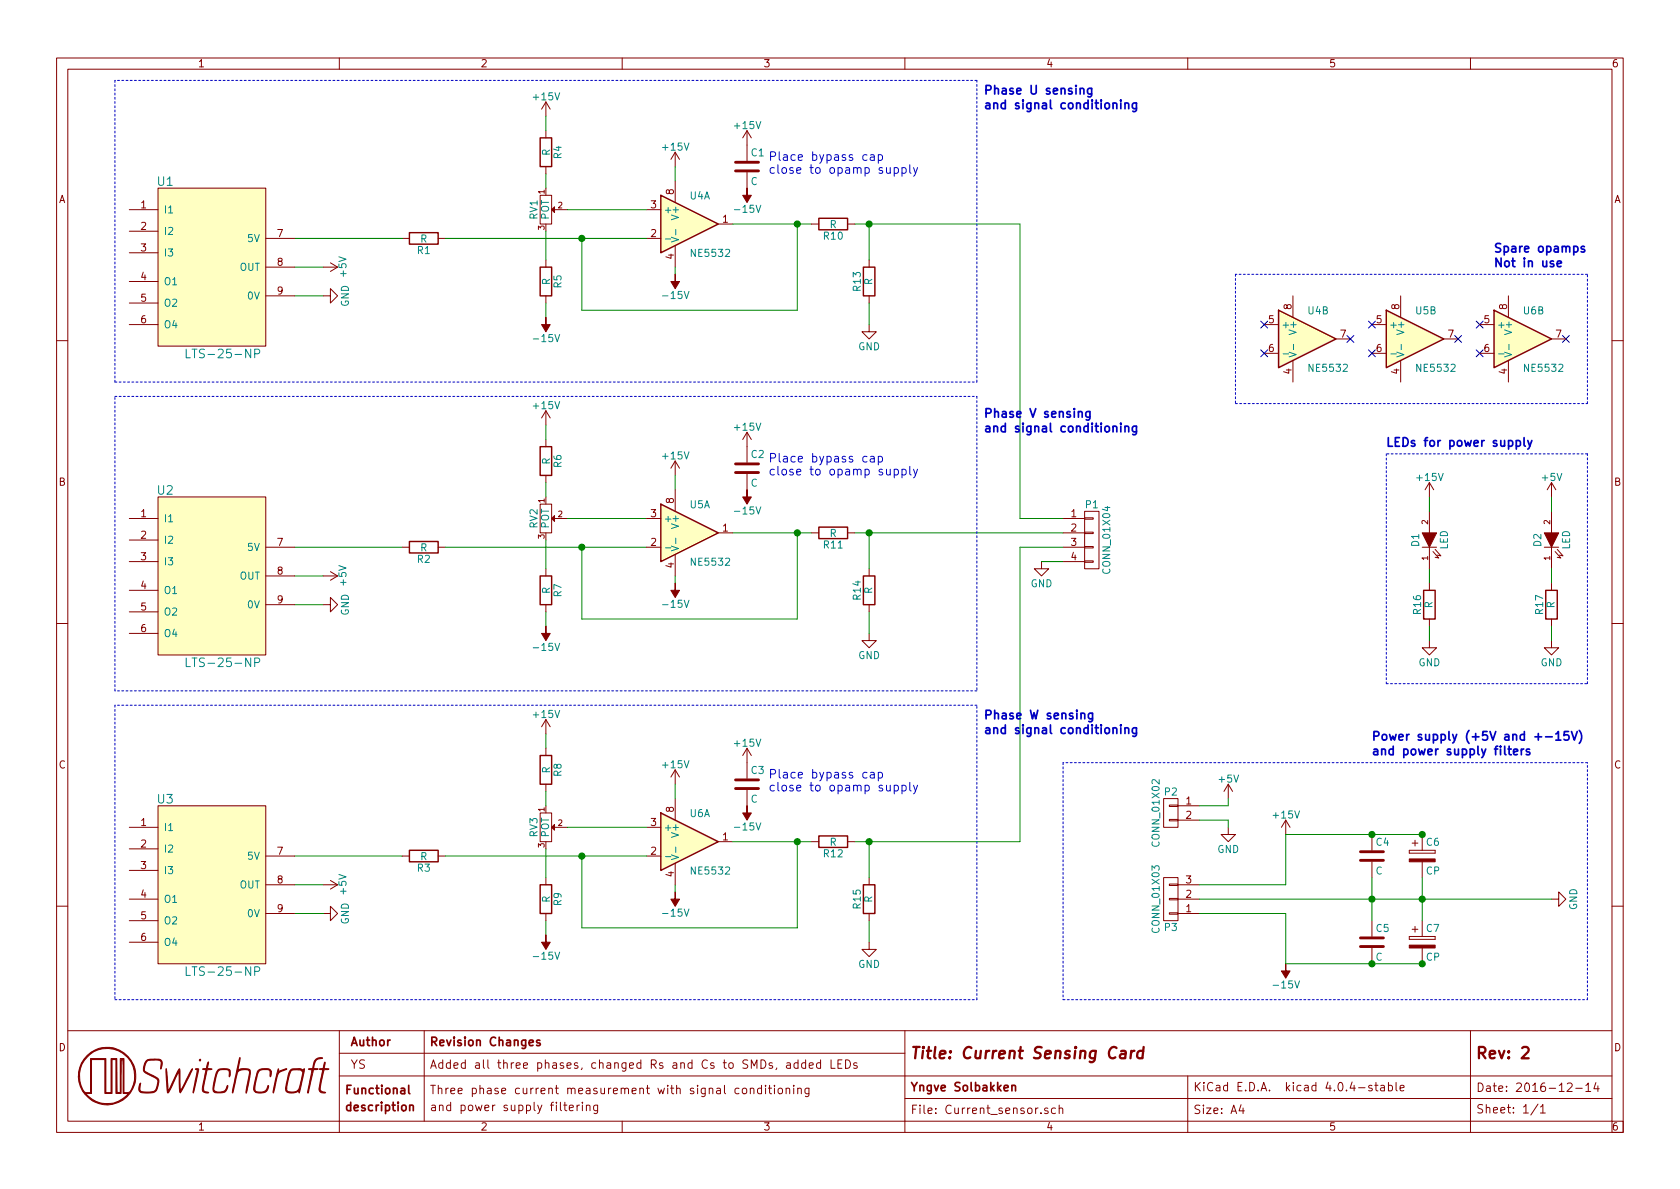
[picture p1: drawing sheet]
<svg xmlns="http://www.w3.org/2000/svg" width="297mm" height="210mm" viewBox="0 0 297 210" stroke-linecap="round" stroke-linejoin="round" font-family="sans-serif">
<g fill="none" stroke="#840000" stroke-width=".18">
<path d="M10 10.3h277v189.9h-277zM12 12.2h273v186.1h-273zM60 10.3v1.9M96.5 18v2.6M96.5 18l-.7 1.3M96.5 18l.8 1.3M110 10.3v1.9M160 10.3v1.9M210 10.3v1.9M260 10.3v1.9M22.9 37.1h5M27.9 33.3h19.1v27.9h-19.1z"/>
<path d="M95.5 34.5h2v5.1h-2zM96.5 23.1v1.3M96.5 29.5v1.2M96.5 33.3v1.2M97.8 37.1h2.5M114.3 37.1h2.5M119.4 26.9v2.6M119.4 32v3.8M119.4 26.9l-.8 1.3M119.4 26.9l.7 1.3M127 39.6h2.5M132.1 23.1v5.3"/>
<path d="M132.1 30.5v2.8M132.1 23.1l-.8 1.3M132.1 23.1l.7 1.3M143.5 39.6h1.3M149.9 39.6h1.2M22.9 57.4h5M22.9 40.9h5M22.9 44.7h5M22.9 49.8h5M22.9 53.6h5M47 42.2h5.1M47 47.2h5.1"/>
<path d="M47 52.3h5.1M57.1 52.3h1.3v1.3l1.3-1.3-1.3-1.3v1.3M57.1 47.2h2.6M58.4 46.5l1.3 .7M59.7 47.2l-1.3 .8M71.1 42.2h1.3M77.5 42.2h1.2M96.5 46v1.2M96.5 52.3v1.3M114.3 42.2h2.5M119.4 43.4v3.8M153.7 57.4v1.3h1.2l-1.2 1.2-1.3-1.2h1.3"/>
<path d="M153.7 46v1.2M153.7 52.3v1.3M223.5 57.4h2.6M228.6 52.3v3.8M236.2 59.9h2.6M242.6 57.4h2.5M247.6 52.3v3.8M255.3 59.9h2.5M261.6 57.4h2.6M266.7 52.3v3.8M274.3 59.9h2.6M10 60.2h2"/>
<path d="M96.5 72.6v2.6M96.5 77.7v1.3M96.5 72.6l-.7 1.3M96.5 72.6l.8 1.3M132.1 76.4v5.4M132.1 76.4l-.8 1.3M132.1 76.4l.7 1.3M223.5 62.5h2.6M228.6 63.7v3.9M242.6 62.5h2.5M247.6 63.7v3.9M261.6 62.5h2.6"/>
<path d="M266.7 63.7v3.9M285 60.2h2M22.9 91.7h5M22.9 95.5h5M22.9 99.3h5M27.9 87.9h19.1v27.9h-19.1zM47 96.8h5.1M71.1 96.8h1.3M77.5 96.8h1.2M95.5 89.1h2v5.1h-2zM96.5 84.1v1.2M96.5 87.9v1.2"/>
<path d="M97.8 91.7h2.5M114.3 91.7h2.5M114.3 96.8h2.5M119.4 81.5v2.6M119.4 86.6v3.8M119.4 98v3.8M119.4 81.5l-.8 1.3M119.4 81.5l.7 1.3M127 94.2h2.5M132.1 83.8v2.8M143.5 94.2h1.3M149.9 94.2h1.2"/>
<path d="M184.1 99.3v1.3h1.3l-1.3 1.2-1.2-1.2h1.2M188 91.7h3.8M188 96.8h3.8M188 94.2h3.8M188 99.3h3.8M191.8 99.2h1.5v.2h-1.5zM191.8 96.6h1.5v.3h-1.5zM191.8 94.1h1.5v.3h-1.5zM191.8 91.6h1.5v.2h-1.5zM191.8 90.4h2.5v10.2h-2.5zM251.5 96.8h2.5M252.7 85.3v2.6"/>
<path d="M252.7 90.4v3.8M252.7 96.8v3.8M252.7 85.3l-.7 1.3M252.7 85.3l.8 1.3M253.4 97.5l1 1.2-.7-.2M253.7 97.1l1.1 1.2-.7-.1M273 96.8h2.6M274.3 85.3v2.6M274.3 90.4v3.8M274.3 96.8v3.8M274.3 85.3l-.7 1.3M274.3 85.3l.8 1.3"/>
<path d="M275 97.5l1 1.2-.7-.2M275.3 97.1l1.1 1.2-.7-.1M10 110.3h2M22.9 104.4h5M22.9 108.2h5M22.9 112h5M47 101.8h5.1M47 106.9h5.1M57.1 106.9h1.3v1.3l1.3-1.3-1.3-1.2v1.2M57.1 101.8h2.6M58.4 101.1l1.3 .7M59.7 101.8l-1.3 .8"/>
<path d="M96.5 100.6v1.2M96.5 106.9v1.3M153.7 112v1.3h1.2l-1.2 1.2-1.3-1.2h1.3M153.7 100.6v1.2M153.7 106.9v1.3M252.7 113.3v1.2h1.3l-1.3 1.3-1.2-1.3h1.2M252.7 103.1v1.3M252.7 109.5v1.2M274.3 113.3v1.2h1.3l-1.3 1.3-1.3-1.3h1.3M274.3 103.1v1.3M274.3 109.5v1.2M285 110.3h2"/>
<path d="M96.5 127.2v2.6M96.5 132.3v1.3M96.5 138.7v1.2M96.5 127.2l-.7 1.3M96.5 127.2l.8 1.3M119.4 136.1v2.6M119.4 136.1l-.8 1.3M119.4 136.1l.7 1.3M132.1 132.3v5.4M132.1 139.7v2.8M132.1 132.3l-.8 1.3M132.1 132.3l.7 1.3"/>
<path d="M217.2 138.7l-.8 1.2M217.2 138.7v2.5M217.2 138.7l.7 1.2M22.9 146.3h5M22.9 159h5M22.9 150.1h5M22.9 153.9h5M27.9 142.5h19.1v27.9h-19.1zM47 151.4h5.1M47 156.5h5.1M57.1 156.5h2.6M58.4 155.7l1.3 .8"/>
<path d="M59.7 156.5l-1.3 .7M71.1 151.4h1.3M77.5 151.4h1.2M95.5 143.8h2v5h-2zM96.5 142.5v1.3M96.5 155.2v1.3M97.8 146.3h2.5M114.3 151.4h2.5M114.3 146.3h2.5M119.4 141.2v3.8M119.4 152.6v3.9M127 148.8h2.5"/>
<path d="M143.5 148.8h1.3M149.9 148.8h1.2M153.7 155.2v1.3M205.7 141.2h2.6v5.1h-2.6zM205.7 155.2h2.6v7.6h-2.6zM206.8 144.9h1.5v.3h-1.5zM206.8 142.4h1.5v.2h-1.5zM206.8 156.3h1.5v.3h-1.5zM206.8 158.9h1.5v.2h-1.5zM208.3 142.5h3.8M208.3 145h3.8M208.3 159h3.8"/>
<path d="M208.3 156.5h3.8M217.2 146.3v1.3h1.2l-1.2 1.2-1.3-1.2h1.3M227.3 145l-.7 1.3M227.3 145v2.6M227.3 145l.8 1.3M242.6 147.6v2.8M242.6 152.4v2.8M249.2 150.4v.5zM249.2 150.9h4.5zM249.2 150.4h4.5zM249.7 149.1h1M250.2 148.6v1"/>
<path d="M251.5 147.6v2.8M251.5 152.4v2.8M253.7 150.4v.5zM274.3 159h1.3v-1.3l1.3 1.3-1.3 1.3v-1.3M10 160.2h2M22.9 162.8h5M22.9 166.6h5M47 161.5h5.1M57.1 161.5h1.3v1.3l1.3-1.3-1.3-1.2v1.2M96.5 161.5v1.3M153.7 166.6v1.3h1.2l-1.2 1.3-1.3-1.3h1.3M153.7 161.5v1.3"/>
<path d="M206.8 161.4h1.5v.3h-1.5zM208.3 161.5h3.8M242.6 162.8v2.8M242.6 167.6v2.8M249.2 165.6v.5zM249.2 166.1h4.5zM249.2 165.6h4.5zM249.7 164.3h1M250.2 163.8v1M251.5 162.8v2.8M251.5 167.6v2.8M253.7 165.6v.5z"/>
<path d="M285 160.2h2M12 182.3h273M60 182.3v17.9M60 190.3h225M60 186.3h100M75 182.3v16M100.7 195.9l.7-.1-.1-.3-.4-.1-.2 .2v.7h.6M102 195.4v1M102.5 195.4l-.5 .3M103 194.9v.2M103 195.4v1M103.7 195.5l.2-.1 .4 .1v.9"/>
<path d="M103.7 195.4v1M105.7 195.4l-.1 1.4-.2 .1-.4-.1M105.7 195.5l-.5-.1-.2 .3v.6l.2 .1 .5-.1M110 198.3v1.9M131.3 192.6l.2-.2 .5 .2v.5l-.1 .2-.4 .1-.2-.1zM132.7 192.6l.2-.2 .3 .1 .1 .9M132.7 192.4v1M134.6 192.5l-.4-.1-.3 .3 .1 .6 .2 .1 .4-.1M134.6 191.9v1.5M135.4 191.9v.2M135.4 192.4v1M135.9 192.4h.5"/>
<path d="M136.1 191.9v1.3l.3 .2M136.9 191.9v.2M136.9 192.4v1M137.6 192.6l.2-.2 .5 .2 .1 .5-.2 .2-.4 .1-.2-.1zM139 192.6l.2-.2 .4 .1v.9M139 192.4v1M139.1 188h.6l.1 .9M139.8 188.3l-.5 .1-.3 .2 .3 .3 .5-.1M140.3 191.9v.2M140.3 192.4v1M141 192.6l.2-.2 .4 .1 .1 .9M141 192.4v1"/>
<path d="M141.1 188l-.4-.1-.3 .3 .1 .6 .2 .1 .4-.1M141.1 187.4v1.5M142.4 188l-.4-.1-.3 .3 .1 .6 .2 .1 .4-.1M142.4 187.4v1.5M143 192.4v1.4l-.3 .1-.3-.1M143 192.5l-.4-.1-.3 .3 .1 .6 .2 .1 .4-.1M143.1 188.4l.7-.1-.1-.3-.4-.1-.2 .2 .1 .7h.5M145.1 188l-.4-.1-.3 .3v.6l.3 .1 .4-.1M145.1 187.4v1.5M146.9 187.4v1.5h.8M148.2 188.1h.5M148.9 187.4h-.7v1.5h.7"/>
<path d="M149.5 187.4a.76 .76 0 0 1 .9 .8 .76 .76 0 0 1-.9 .7zM151.5 188a.37 .37 0 0 0-.6 .1l.1 .3 .5 .1 .1 .1-.2 .3-.5-.1M160 182.3v17.9M160 194.3h125M185.3 196a.37 .37 0 0 0-.6 .1l.1 .3 .5 .1v.1l-.2 .3-.4-.1M186.6 196l-.4-.1-.3 .3 .1 .6 .2 .1 .4-.1M187.3 196.1l.2-.2 .4 .1v.9M187.3 195.4v1.5M210 190.3v9.9M219.4 195.3l-.3 1.1h.9M219.8 195.9v1M242.6 192a.37 .37 0 0 0-.6 .1l.1 .2 .5 .2v.1l-.2 .3-.4-.1"/>
<path d="M243.1 191.9h.5M243.3 191.4v1.3l.3 .2M244.1 192h.6l.1 .9M244.8 192.3h-.5l-.2 .3 .2 .3 .5-.1M245.5 192l.4-.1 .3 .3-.1 .6h-.6M245.5 191.4v1.5M246.8 191.4v1.3l.2 .2M247.5 192.4l.8-.1-.1-.3-.4-.1-.3 .2 .1 .7h.6M260 182.3v17.9M271.9 195.2l-1.2 2M272.4 195.8l.4-.5v1.5M272.4 196.8h.8"/>
<path d="M277.1 191.7l.2-.2h.4l.3 .4-1 1.1h1M278.6 192.5h1.2M280.4 191.9l.4-.4v1.5M280.4 193h.9M282.2 191.4l-.4 1.1h1M282.5 192v1M285 198.3h2v1.9h-2z"/>
</g>
<path d="M72.3 191.9v1.3l.2 .2M72.4 195.5l.2-.1 .4 .1 .1 .9M95.5 184a.37 .37 0 0 0-.6 .1v.2l.6 .2v.1l-.2 .3-.4-.1M178.9 192l.2-.1 .4 .1 .1 .9M178.9 191.9v1" fill="none" stroke="#840000" stroke-width=".3"/>
<path d="M198.2 185.9h.8l-.1 1.2M199 186.3l-.7 .1a.4 .4 0 0 0-.3 .3 .4 .4 0 0 0 .2 .4l.7-.1M200 185.8l-.1 1.3M200.6 185.8a.54 .54 0 0 0-.6 .4M202.1 185.9a.7 .7 0 0 0-1 .3v.8l.3 .1 .6-.1M202.2 185.1l-.2 2M269.1 185.3l.3-.2 .7 .1a.55 .55 0 0 1 .1 .8l-1.2 1.1h1.3" fill="none" stroke="#840000" stroke-width=".41"/>
<g fill="#840000" stroke="#840000" stroke-width=".18">
<path d="M15.4 186.6a5.1 5.1 0 0 1 7.3 .3 5.1 5.1 0 0 1-.5 7.3 5.1 5.1 0 0 1-7.3-.8h.2a5 5 0 0 0 7.6 0h-.9v-5l-.1-.9-.2-.1a4.1 4.1 0 0 0-.1 2.1v3.9h-.9v-6h-.7v6h-1.3v-6h-2.3v6h-1.3a4.8 4.8 0 0 1-1-3.1h.2a3.3 3.3 0 0 0 1 2.9h.9v-6h2.7v6h.9v-6h1.1v6h.6v-6h.6v6h.5a.83 .83 0 0 0 .9-.7 4.9 4.9 0 0 0-3.2-7 4.9 4.9 0 0 0-6 4.8h-.2a5 5 0 0 1 1.5-3.7z"/>
<path d="M25.8 187.7a2.98 2.98 0 0 1 2.4-.4 .84 .84 0 0 1 .4 1.3l-.2 .4v-.3a.86 .86 0 0 0-.2-1.2 3.2 3.2 0 0 0-2.2 .2l-.3 .5-.2 1a2.65 2.65 0 0 0 1.6 1l.8 .5a1.86 1.86 0 0 1-.1 1.8l-.3 .5a3.7 3.7 0 0 1-2.8 0l-.2-.2 .1-.7 .1-.5 .2-.1-.1 1.3a2.7 2.7 0 0 0 2.4 .2 2.22 2.22 0 0 0 .6-2.1l-1.7-.9a.93 .93 0 0 1-.7-1.4z"/>
<path d="M29.3 189h.1l.1 .7 .3 3.2 1.9-3.9 .1 .4 .1 3 .1 .3 2-3.7a5 5 0 0 1-.9 2.1l-1.2 2.2a5.9 5.9 0 0 1-.2-2.9l-.1-.9-.5 1.1a8.4 8.4 0 0 1-1.4 2.7l-.2-.5z"/>
<path d="M34.5 189h.6v.2l-.9 4.1-.1-.2 .8-3.8z"/>
<path d="M36.8 187.9l.1-.1-.2 1.1 .8 .1-.9 .2-.6 3.1a.65 .65 0 0 0 .1 .7 .65 .65 0 0 0 .7 .1l.1 .1a.78 .78 0 0 1-.8-.1 .78 .78 0 0 1-.3-.8l.6-3-.1-.2-.5-.1h.7z"/>
<path d="M38.6 189.2a2.8 2.8 0 0 1 2-.1l.1 1-.1 .3-.1-1a1.71 1.71 0 0 0-1.9 .1l-.4 1.1a4.7 4.7 0 0 0-.3 2.2 1.49 1.49 0 0 0 2.1-.3l.2-.6a1.11 1.11 0 0 1-1.3 1.4l-.9-.1a.73 .73 0 0 1-.3-1l.4-2.2z"/>
<path d="M42.4 187v.3l-.3 1.9a2.22 2.22 0 0 1 2.1-.1 9.9 9.9 0 0 1-.6 4.1l-.1 .1v-.3l.6-3.3a.44 .44 0 0 0-.4-.5l-.4-.1a1.2 1.2 0 0 0-1.5 1.3l-.7 2.9v-.5z"/>
<path d="M45.7 189.2a1.79 1.79 0 0 1 2.2 .2l.1 .4-.2 .6-.1-1a1.93 1.93 0 0 0-1.9 .1 9 9 0 0 0-.7 3.3 1.33 1.33 0 0 0 1.9 0l.4-.9a1.12 1.12 0 0 1-1.2 1.4 .97 .97 0 0 1-1.1-.2 .97 .97 0 0 1-.2-1.1l.5-2.2z"/>
<path d="M49.2 189l.1 .5 1.3-.5h.1l-.1 .1a2.67 2.67 0 0 0-1.4 .8l-.9 3.4 .1-1z"/>
<path d="M51.3 189.3a2.21 2.21 0 0 1 1.9-.3l.3 .2 .3-.2-.9 4.3-.1-.4a1.79 1.79 0 0 1-2.3 0v-.4h.2a.43 .43 0 0 0 .3 .5 1.39 1.39 0 0 0 1.9-.5l.6-2.9-.1-.2a2.05 2.05 0 0 0-2 0l-.3 .8-.4 2.3h-.2l.1-.9a5.1 5.1 0 0 1 .7-2.3z"/>
<path d="M55.9 187.3l.7-.3 .4 .1a1.33 1.33 0 0 0-1.5 1.6l-.1 .3h.9l-.9 .2-.9 4.1h-.1v-.1l.7-4-.6-.2h.8l.2-1.2z"/>
<path d="M57.4 187.8l.1 .1-.2 1 .9 .1-.9 .2-.6 2.8a.78 .78 0 0 0 0 .9 .78 .78 0 0 0 .8 .3h.1a.8 .8 0 0 1-1-.1 .8 .8 0 0 1-.1-1l.6-2.9-.6-.2h.6z"/>
<path d="M35.3 187.3l.2 .1-.1 .2-.2-.1z"/>
<path d="M97.5 91.7l.5-.5v1z"/>
<path d="M119.4 103.1v1.3h.7l-.7 1.3-.8-1.3h.8z"/>
<path d="M249.2 151.9h4.5v.5h-4.5z"/>
<path d="M249.2 167.1h4.5v.5h-4.5z"/>
<path d="M227.3 170.4v1.3h.8l-.8 1.3-.7-1.3h.7z"/>
<path d="M96.5 110.7v1.3h.8l-.8 1.3-.7-1.3h.7z"/>
<path d="M97.5 37.1l.5-.5v1z"/>
<path d="M119.4 48.5v1.3h.7l-.7 1.2-.8-1.2h.8z"/>
<path d="M132.1 33.3v1.2h.7l-.7 1.3-.8-1.3h.8z"/>
<path d="M96.5 56.1v1.3h.8l-.8 1.3-.7-1.3h.7z"/>
<path d="M98 145.8v1l-.5-.5z"/>
<path d="M119.4 157.7v1.3h.7l-.7 1.3-.8-1.3h.8z"/>
<path d="M132.1 142.5v1.3h.7l-.7 1.2-.8-1.2h.8z"/>
<path d="M96.5 165.3v1.3h.8l-.8 1.3-.7-1.3h.7z"/>
<path d="M132.1 86.6v1.3h.7l-.7 1.2-.8-1.2h.8z"/>
<path d="M251.5 94.2h2.5l-1.3 2.6z"/>
<path d="M273 94.2h2.6l-1.3 2.6z"/>
</g>
<g fill="#ffffc2" stroke="#ffffc2" stroke-width=".18">
<path d="M116.8 143.8l10.2 5-10.2 5.1z"/>
<path d="M264.2 54.9l10.1 5-10.1 5.1z"/>
<path d="M27.9 87.9h19.1v27.9h-19.1z"/>
<path d="M116.8 34.5l10.2 5.1-10.2 5.1z"/>
<path d="M27.9 33.3h19.1v27.9h-19.1z"/>
<path d="M226.1 54.9l10.1 5-10.1 5.1z"/>
<path d="M27.9 142.5h19.1v27.9h-19.1z"/>
<path d="M116.8 89.1l10.2 5.1-10.2 5.1z"/>
<path d="M245.1 54.9l10.2 5-10.2 5.1z"/>
</g>
<g fill="none" stroke="#840000" stroke-width=".25">
<path d="M95.5 24.4h2v5.1h-2zM116.8 34.5l10.2 5.1-10.2 5.1zM144.8 38.6h5.1v2h-5.1zM72.4 41.1h5.1v2.1h-5.1zM95.5 47.2h2v5.1h-2zM152.7 47.2h2v5.1h-2zM226.1 54.9l10.1 5-10.1 5.1zM245.1 54.9l10.2 5-10.2 5.1zM264.2 54.9l10.1 5-10.1 5.1zM95.5 79h2v5.1h-2zM72.4 95.8h5.1v2h-5.1zM116.8 89.1l10.2 5.1-10.2 5.1z"/>
<path d="M144.8 93.2h5.1v2h-5.1zM95.5 101.8h2v5.1h-2zM152.7 101.8h2v5.1h-2zM251.7 104.4h2v5.1h-2zM273.3 104.4h2v5.1h-2zM95.5 133.6h2v5.1h-2zM72.4 150.4h5.1v2h-5.1zM95.5 156.5h2v5h-2zM116.8 143.8l10.2 5-10.2 5.1zM144.8 147.8h5.1v2.1h-5.1zM152.7 156.5h2v5h-2z"/>
</g>
<g fill="none" stroke="#008484" stroke-width=".18">
<path d="M117.7 42.3h.9M118.7 42l1.3 .4-1.3 .4M119.5 40.6v.9M32.9 61.7v1.6h.8M45 62.6l.8-.1 .1-.3-.1-.3-.2-.2h-.6v1.6M226.9 62.6h.9M227.9 62.3l1.3 .4-1.3 .4M228.7 60.9v.9M245.9 62.6h1M247 62.3l1.2 .4-1.2 .4M247.8 60.9v.9M265 62.6h.9"/>
<path d="M266 62.3l1.3 .4-1.3 .4M266.8 60.9v.9M117.7 96.9h.9M118.7 96.6l1.3 .4-1.3 .4M119.5 95.2v.9M32.9 116.4v1.5h.8M45 117.2l.8-.1 .1-.2-.1-.4-.2-.1h-.6v1.5M117.7 151.5h.9M118.7 151.2l1.3 .4-1.3 .4M119.5 149.8v.9M32.9 171v1.5h.8M45 171.8l.8-.1 .1-.2-.1-.4-.2-.1h-.6v1.5"/>
</g>
<g fill="none" stroke="#000084" stroke-width=".18">
<path d="M222.9 56.8l1.2 1.2M224.1 56.8l-1.2 1.2M238.2 59.3l1.2 1.2M239.4 59.3l-1.2 1.2M242 56.8l1.2 1.2M243.2 56.8l-1.2 1.2M257.2 59.3l1.2 1.2M258.4 59.3l-1.2 1.2M261 56.8l1.2 1.2M262.2 56.8l-1.2 1.2M276.3 59.3l1.2 1.2M277.5 59.3l-1.2 1.2"/>
<path d="M222.9 61.9l1.2 1.2M224.1 61.9l-1.2 1.2M242 61.9l1.2 1.2M243.2 61.9l-1.2 1.2M261 61.9l1.2 1.2M262.2 61.9l-1.2 1.2"/>
</g>
<g fill="none" stroke="#0000c2" stroke-width=".3">
<path d="M191 15.8l.1-.1a.36 .36 0 0 1 .5 .1v.8M193 15.6v1.3l-.3 .2h-.3M193 15.7a.48 .48 0 0 0-.6 .1v.7a.48 .48 0 0 0 .6 .1M198.9 18.4l.1-.1a.36 .36 0 0 1 .6 .1v.8M198.9 18.2v1M200.9 18.2v1.3l-.2 .2h-.4M200.9 18.3a.48 .48 0 0 0-.6 .1v.7a.48 .48 0 0 0 .6 0M275.3 46.7l.8-.2-.1-.3-.4-.1-.3 .3 .1 .7h.6M280.1 43.6h-.3l-.2 .2v.2l.5 .1v.4h-.5M192.7 72.8v1.2l-.3 .3-.4-.1M192.7 72.8a.48 .48 0 0 0-.7 .1v.7a.48 .48 0 0 0 .7 .1M198.9 75.5l.1-.1a.36 .36 0 0 1 .6 .2v.8"/>
<path d="M198.9 75.4v1M200.9 75.4v1.2l-.2 .3-.4-.1M200.9 75.4a.48 .48 0 0 0-.6 .1v.7a.48 .48 0 0 0 .6 .1M269.5 77.4v1.3l.2 .2M270.1 77.9l.4 1M270.8 77.9l-.5 1.4-.2 .1M193.2 126.1v1.2l-.3 .3h-.4M193.2 126.2a.48 .48 0 0 0-.7 .1v.7a.48 .48 0 0 0 .7 0M198.9 128.8h.1a.36 .36 0 0 1 .6 .1v.8M198.9 128.7v1M200.9 128.7v1.2l-.2 .3-.4-.1M200.9 128.8a.48 .48 0 0 0-.6 0v.8a.48 .48 0 0 0 .6 0"/>
<path d="M267.6 133l.8-.2-.1-.3h-.5l-.2 .2 .1 .7h.6M269 132.5v1M269.4 132.5h-.3l-.1 .3M270.4 132.5h-.3l-.3 .2 .1 .2 .5 .1v.4h-.6M273.3 130.3h1.1M275.1 129.8l.4-.4v1.5M275.1 130.9h.9M277.3 129.4h-.7l-.1 .7 .3-.2 .5 .1 .1 .2v.4l-.3 .3h-.3l-.3-.2M277.9 129.4l.5 1.5 .5-1.5M279.2 129.2a1.75 1.75 0 0 1 0 2.3"/>
</g>
<path d="M130 30.2h4.1M130 28.7h4.1M130 83.6h4.1M130 82h4.1M130 139.4h4.1M130 137.9h4.1M240.5 152.1h4.1M240.5 150.6h4.1M240.5 167.4h4.1M240.5 165.9h4.1" fill="none" stroke="#840000" stroke-width=".51"/>
<g fill="none" stroke="#008400" stroke-width=".18">
<path d="M96.5 20.6v2.5M96.5 30.7v2.6M100.3 37.1h14M119.4 29.5v2.5M129.5 39.6h14M141 39.6v15.3h-38.1v-12.7M151.1 39.6h29.2v52.1h7.7M153.7 39.6v6.4M52.1 42.2h19M52.1 52.3h5M52.1 47.2h5M78.7 42.2h35.6"/>
<path d="M96.5 40.9v5.1M96.5 53.6v2.5M119.4 47.2v1.3M153.7 53.6v3.8M96.5 75.2v2.5M52.1 96.8h19M78.7 96.8h35.6M96.5 85.3v2.6M96.5 95.5v5.1M100.3 91.7h14M119.4 84.1v2.5M129.5 94.2h14"/>
<path d="M141 94.2v15.3h-38.1v-12.7M151.1 94.2h36.9M153.7 94.2v6.4M184.1 99.3h3.9M188 96.8h-7.7v52h-29.2M252.7 87.9v2.5M274.3 87.9v2.5M52.1 106.9h5M52.1 101.8h5M96.5 108.2v2.5M119.4 101.8v1.3M153.7 108.2v3.8"/>
<path d="M252.7 100.6v2.5M252.7 110.7v2.6M274.3 100.6v2.5M274.3 110.7v2.6M96.5 129.8v2.5M96.5 139.9v2.6M119.4 138.7v2.5M52.1 156.5h5M52.1 151.4h19M78.7 151.4h35.6M96.5 150.1v5.1M100.3 146.3h14"/>
<path d="M119.4 156.5v1.2M129.5 148.8h14M141 148.8v15.3h-38.1v-12.7M153.7 148.8v6.4M212.1 145h5.1v1.3M212.1 159h62.2M217.2 141.2v1.3h-5.1M242.6 155.2v7.6M251.5 147.6h-24.2v8.9h-15.2M251.5 155.2v7.6M52.1 161.5h5M96.5 162.8v2.5"/>
<path d="M153.7 162.8v3.8M212.1 161.5h15.2v8.9h24.2"/>
</g>
<g fill="#008400" stroke="#008400" stroke-width=".25">
<circle cx="102.9" cy="96.8" r=".51"/>
<circle cx="141" cy="94.2" r=".51"/>
<circle cx="251.5" cy="147.6" r=".51"/>
<circle cx="251.5" cy="170.4" r=".51"/>
<circle cx="251.5" cy="159" r=".51"/>
<circle cx="242.6" cy="159" r=".51"/>
<circle cx="153.7" cy="94.2" r=".51"/>
<circle cx="242.6" cy="147.6" r=".51"/>
<circle cx="242.6" cy="170.4" r=".51"/>
<circle cx="102.9" cy="42.2" r=".51"/>
<circle cx="141" cy="39.6" r=".51"/>
<circle cx="153.7" cy="39.6" r=".51"/>
<circle cx="102.9" cy="151.4" r=".51"/>
<circle cx="141" cy="148.8" r=".51"/>
<circle cx="153.7" cy="148.8" r=".51"/>
</g>
<g fill="none" stroke="#0000c2" stroke-width=".18">
<path d="M153.3 27.4a.48 .48 0 0 0-.7 .1v.7a.48 .48 0 0 0 .7 .1M153.9 27.4h.6l.1 1M154.6 27.7l-.5 .1a.3 .3 0 0 0-.3 .3 .3 .3 0 0 0 .3 .3l.5-.1M155.3 27.4a.48 .48 0 0 1 .7 .1v.7a.48 .48 0 0 1-.7 .1M155.3 27.4v1.5M158.1 29.7a.48 .48 0 0 1 .7 .1v.7a.48 .48 0 0 1-.7 .1M158.1 29.6v1.6M159.5 29.7a.48 .48 0 0 1 .6 .1v.7a.48 .48 0 0 1-.6 .1M159.5 29.6v1.6M160.9 29.1v1.3l.2 .3M161.5 29.6l.4 1.1M162.2 29.6l-.5 1.4-.2 .2"/>
<path d="M153.3 80.8a.48 .48 0 0 0-.7 0v.8a.48 .48 0 0 0 .7 0M153.9 80.8h.6l.1 .9M154.6 81l-.5 .1a.3 .3 0 0 0-.3 .3 .3 .3 0 0 0 .3 .3l.5-.1M155.3 80.8a.48 .48 0 0 1 .7 0v.8a.48 .48 0 0 1-.7 0M155.3 80.7v1.5M158.1 83.1a.48 .48 0 0 1 .7 0v.7a.48 .48 0 0 1-.7 .1M158.1 83v1.5M159.5 83.1a.48 .48 0 0 1 .6 0v.7a.48 .48 0 0 1-.6 .1M159.5 83v1.5M160.9 82.5v1.3l.2 .2M161.5 83l.4 1M162.2 83l-.5 1.3-.2 .2"/>
<path d="M153.3 136.6a.48 .48 0 0 0-.7 .1v.7a.48 .48 0 0 0 .7 .1M153.9 136.6h.6l.1 1M154.6 136.9l-.5 .1a.3 .3 0 0 0-.3 .3 .3 .3 0 0 0 .3 .3l.5-.1M155.3 136.6a.48 .48 0 0 1 .7 .1v.7a.48 .48 0 0 1-.7 .1M155.3 136.6v1.5M158.1 138.9a.48 .48 0 0 1 .7 .1v.7a.48 .48 0 0 1-.7 .1M158.1 138.9v1.5M159.5 138.9a.48 .48 0 0 1 .6 .1v.7a.48 .48 0 0 1-.6 .1M159.5 138.9v1.5M160.9 138.3v1.4l.2 .2M161.5 138.9l.4 1M162.2 138.9l-.5 1.3-.2 .2"/>
</g>
<g fill="none" stroke="#0000c2" stroke-width=".18" stroke-dasharray=".3 .4">
<path d="M20.3 14.2v53.4M172.7 14.2h-152.4M218.4 48.5v22.9M280.7 48.5h-62.3M20.3 67.6h152.4M20.3 70.1h152.4M172.7 67.6v-53.4M172.7 70.1v52.1M218.4 71.4h62.3M280.7 71.4v-22.9M245.1 80.3v40.6M280.7 80.3h-35.6"/>
<path d="M20.3 122.2v-52.1M20.3 124.7v52.1M172.7 122.2h-152.4M172.7 124.7h-152.4M188 134.9v41.9M245.1 120.9h35.6M280.7 134.9h-92.7M280.7 120.9v-40.6M20.3 176.8h152.4M172.7 176.8v-52.1M188 176.8h92.7M280.7 176.8v-41.9"/>
</g>
<g font-size="2.8" fill="#840000">
<text x="161" y="187.2">Title: Current Sensing Card</text>
<text x="261" y="187.2">Rev: 2</text>
</g>
<g font-size="2.1" fill="#0000c2">
<text x="174" y="16.7">Phase U sensing</text>
<text x="174" y="19.3">and signal conditioning</text>
<text x="135.9" y="28.4">Place bypass cap</text>
<text x="135.9" y="30.7">close to opamp supply</text>
<text x="264.2" y="44.6">Spare opamps</text>
<text x="264.2" y="47.2">Not in use</text>
<text x="174" y="73.9">Phase V sensing</text>
<text x="174" y="76.4">and signal conditioning</text>
<text x="135.9" y="81.8">Place bypass cap</text>
<text x="245.1" y="79">LEDs for power supply</text>
<text x="135.9" y="84.1">close to opamp supply</text>
<text x="174" y="127.2">Phase W sensing</text>
<text x="174" y="129.8">and signal conditioning</text>
<text x="242.6" y="131">Power supply (+5V and +-15V)</text>
<text x="135.9" y="137.7">Place bypass cap</text>
<text x="242.6" y="133.5">and power supply filters</text>
<text x="135.9" y="139.9">close to opamp supply</text>
</g>
<g font-size="2.1" fill="#008484">
<text x="27.9" y="32.9">U1</text>
<text x="34" y="63.3">LTS-25-NP</text>
<text x="27.9" y="87.5">U2</text>
<text x="34" y="118">LTS-25-NP</text>
<text x="27.9" y="142.1">U3</text>
<text x="34" y="172.6">LTS-25-NP</text>
</g>
<g font-size="2.1" fill="#840000">
<text x="62" y="185">Author</text>
<text x="76" y="185">Revision Changes</text>
<text x="62" y="189">YS</text>
<text x="76" y="189">Added all three phases, changed Rs and Cs to SMDs, added LEDs</text>
<text x="61" y="196.5">description</text>
<text x="61" y="193.5">Functional</text>
<text x="76" y="193.5">Three phase current measurement with signal conditioning</text>
<text x="76" y="196.5">and power supply filtering</text>
<text x="161" y="197">File: Current_sensor.sch</text>
<text x="161" y="193">Yngve Solbakken</text>
<text x="211" y="193">KiCad E.D.A. kicad 4.0.4-stable</text>
<text x="211" y="197">Size: A4</text>
<text x="261" y="193.1">Date: 2016-12-14</text>
<text x="261" y="196.9">Sheet: 1/1</text>
</g>
<g font-size="1.8" fill="#840000">
<text x="35" y="11.9">1</text>
<text x="85" y="11.9">2</text>
<text x="135" y="11.9">3</text>
<text x="185" y="11.9">4</text>
<text x="235" y="11.9">5</text>
<text x="285" y="11.9">6</text>
<text x="10.4" y="35.9">A</text>
<text x="119.1" y="34.4" transform="rotate(-90 119.1 34.4)">8</text>
<text x="285.4" y="35.9">A</text>
<text x="24.9" y="36.8">1</text>
<text x="24.9" y="40.6">2</text>
<text x="49" y="41.9">7</text>
<text x="115.1" y="41.9">2</text>
<text x="115.1" y="36.8">3</text>
<text x="127.8" y="39.4">1</text>
<text x="24.9" y="44.4">3</text>
<text x="49" y="47">8</text>
<text x="119.1" y="45.8" transform="rotate(-90 119.1 45.8)">4</text>
<text x="24.9" y="49.5">4</text>
<text x="24.9" y="53.3">5</text>
<text x="49" y="52.1">9</text>
<text x="24.9" y="57.1">6</text>
<text x="224.3" y="57.1">5</text>
<text x="228.3" y="54.7" transform="rotate(-90 228.3 54.7)">8</text>
<text x="237" y="59.7">7</text>
<text x="243.4" y="57.1">5</text>
<text x="247.4" y="54.7" transform="rotate(-90 247.4 54.7)">8</text>
<text x="256.1" y="59.7">7</text>
<text x="262.4" y="57.1">5</text>
<text x="266.4" y="54.7" transform="rotate(-90 266.4 54.7)">8</text>
<text x="275.1" y="59.7">7</text>
<text x="224.3" y="62.2">6</text>
<text x="243.4" y="62.2">6</text>
<text x="262.4" y="62.2">6</text>
<text x="228.3" y="66.1" transform="rotate(-90 228.3 66.1)">4</text>
<text x="247.4" y="66.1" transform="rotate(-90 247.4 66.1)">4</text>
<text x="266.4" y="66.1" transform="rotate(-90 266.4 66.1)">4</text>
<text x="10.4" y="85.9">B</text>
<text x="119.1" y="89" transform="rotate(-90 119.1 89)">8</text>
<text x="285.4" y="85.9">B</text>
<text x="24.9" y="91.4">1</text>
<text x="24.9" y="95.2">2</text>
<text x="115.1" y="91.4">3</text>
<text x="127.8" y="94">1</text>
<text x="189.4" y="91.4">1</text>
<text x="189.4" y="94">2</text>
<text x="24.9" y="99.1">3</text>
<text x="49" y="96.5">7</text>
<text x="49" y="101.6">8</text>
<text x="115.1" y="96.5">2</text>
<text x="119.1" y="100.4" transform="rotate(-90 119.1 100.4)">4</text>
<text x="189.4" y="96.5">3</text>
<text x="189.4" y="99.1">4</text>
<text x="24.9" y="104.1">4</text>
<text x="24.9" y="107.9">5</text>
<text x="49" y="106.7">9</text>
<text x="24.9" y="111.8">6</text>
<text x="10.4" y="135.9">C</text>
<text x="285.4" y="135.9">C</text>
<text x="119.1" y="143.6" transform="rotate(-90 119.1 143.6)">8</text>
<text x="209.7" y="142.2">1</text>
<text x="24.9" y="146">1</text>
<text x="24.9" y="149.9">2</text>
<text x="115.1" y="146">3</text>
<text x="127.8" y="148.6">1</text>
<text x="209.7" y="144.8">2</text>
<text x="24.9" y="153.7">3</text>
<text x="49" y="151.1">7</text>
<text x="115.1" y="151.1">2</text>
<text x="119.1" y="155" transform="rotate(-90 119.1 155)">4</text>
<text x="24.9" y="158.7">4</text>
<text x="49" y="156.2">8</text>
<text x="49" y="161.3">9</text>
<text x="209.7" y="161.3">1</text>
<text x="209.7" y="158.7">2</text>
<text x="209.7" y="156.2">3</text>
<text x="24.9" y="162.6">5</text>
<text x="24.9" y="166.4">6</text>
<text x="10.4" y="185.9">D</text>
<text x="285.4" y="185.9">D</text>
<text x="35" y="199.9">1</text>
<text x="85" y="199.9">2</text>
<text x="135" y="199.9">3</text>
<text x="185" y="199.9">4</text>
<text x="235" y="199.9">5</text>
<text x="285" y="199.9">6</text>
</g>
<g font-size="1.8" fill="#008484">
<text x="94.4" y="17.7">+15V</text>
<text x="130" y="22.8">+15V</text>
<text x="97.2" y="27.6" transform="rotate(-90 97.2 27.6)">R</text>
<text x="99.3" y="28" transform="rotate(-90 99.3 28)">R4</text>
<text x="117.3" y="26.6">+15V</text>
<text x="132.8" y="27.6">C1</text>
<text x="122" y="35.2">U4A</text>
<text x="132.7" y="32.7">C</text>
<text x="29" y="37.7">I1</text>
<text x="29" y="41.5">I2</text>
<text x="95" y="38.8" transform="rotate(-90 95 38.8)">RV1</text>
<text x="97.1" y="38.9" transform="rotate(-90 97.1 38.9)">POT</text>
<text x="117.3" y="37.7">+</text>
<text x="120" y="38.5" transform="rotate(-90 120 38.5)">V+</text>
<text x="130.2" y="37.6">-15V</text>
<text x="146.7" y="40.3">R</text>
<text x="29" y="45.3">I3</text>
<text x="42.2" y="47.9">OUT</text>
<text x="43.8" y="42.8">5V</text>
<text x="73.8" y="44.9">R1</text>
<text x="74.3" y="42.9">R</text>
<text x="122.4" y="45.4">NE5532</text>
<text x="145.7" y="42.4">R10</text>
<text x="29" y="50.4">O1</text>
<text x="43.8" y="53">0V</text>
<text x="61.2" y="48.8" transform="rotate(-90 61.2 48.8)">+5V</text>
<text x="97.2" y="50.4" transform="rotate(-90 97.2 50.4)">R</text>
<text x="99.3" y="50.9" transform="rotate(-90 99.3 50.9)">R5</text>
<text x="117.5" y="52.9">-15V</text>
<text x="152.2" y="51.4" transform="rotate(-90 152.2 51.4)">R13</text>
<text x="154.2" y="50.4" transform="rotate(-90 154.2 50.4)">R</text>
<text x="29" y="54.2">O2</text>
<text x="29" y="58">O4</text>
<text x="61.7" y="54.3" transform="rotate(-90 61.7 54.3)">GND</text>
<text x="226.6" y="58">+</text>
<text x="229.2" y="58.8" transform="rotate(-90 229.2 58.8)">V+</text>
<text x="231.3" y="55.6">U4B</text>
<text x="245.6" y="58">+</text>
<text x="248.3" y="58.8" transform="rotate(-90 248.3 58.8)">V+</text>
<text x="250.3" y="55.6">U5B</text>
<text x="264.7" y="58">+</text>
<text x="267.3" y="58.8" transform="rotate(-90 267.3 58.8)">V+</text>
<text x="269.4" y="55.6">U6B</text>
<text x="94.7" y="60.5">-15V</text>
<text x="151.7" y="61.9">GND</text>
<text x="231.6" y="65.7">NE5532</text>
<text x="250.6" y="65.7">NE5532</text>
<text x="269.7" y="65.7">NE5532</text>
<text x="94.4" y="72.3">+15V</text>
<text x="130" y="76.1">+15V</text>
<text x="97.2" y="82.2" transform="rotate(-90 97.2 82.2)">R</text>
<text x="99.3" y="82.6" transform="rotate(-90 99.3 82.6)">R6</text>
<text x="117.3" y="81.2">+15V</text>
<text x="132.8" y="81">C2</text>
<text x="122" y="89.9">U5A</text>
<text x="132.7" y="86">C</text>
<text x="192" y="89.9">P1</text>
<text x="250.6" y="85">+15V</text>
<text x="272.7" y="85">+5V</text>
<text x="29" y="92.3">I1</text>
<text x="95" y="93.4" transform="rotate(-90 95 93.4)">RV2</text>
<text x="97.1" y="93.5" transform="rotate(-90 97.1 93.5)">POT</text>
<text x="117.3" y="92.3">+</text>
<text x="120" y="93.1" transform="rotate(-90 120 93.1)">V+</text>
<text x="130.2" y="91">-15V</text>
<text x="146.7" y="94.9">R</text>
<text x="29" y="96.1">I2</text>
<text x="29" y="99.9">I3</text>
<text x="43.8" y="97.4">5V</text>
<text x="73.8" y="99.5">R2</text>
<text x="74.3" y="97.5">R</text>
<text x="122.4" y="100">NE5532</text>
<text x="145.7" y="97">R11</text>
<text x="196.3" y="101.1" transform="rotate(-90 196.3 101.1)">CONN_01X04</text>
<text x="250.9" y="96.6" transform="rotate(-90 250.9 96.6)">D1</text>
<text x="256" y="97.2" transform="rotate(-90 256 97.2)">LED</text>
<text x="272.5" y="96.6" transform="rotate(-90 272.5 96.6)">D2</text>
<text x="277.6" y="97.2" transform="rotate(-90 277.6 97.2)">LED</text>
<text x="29" y="105">O1</text>
<text x="42.2" y="102.5">OUT</text>
<text x="43.8" y="107.6">0V</text>
<text x="61.2" y="103.4" transform="rotate(-90 61.2 103.4)">+5V</text>
<text x="97.2" y="105" transform="rotate(-90 97.2 105)">R</text>
<text x="99.3" y="105.5" transform="rotate(-90 99.3 105.5)">R7</text>
<text x="117.5" y="107.5">-15V</text>
<text x="152.2" y="106" transform="rotate(-90 152.2 106)">R14</text>
<text x="154.2" y="105" transform="rotate(-90 154.2 105)">R</text>
<text x="182.2" y="103.8">GND</text>
<text x="253.3" y="107.6" transform="rotate(-90 253.3 107.6)">R</text>
<text x="274.9" y="107.6" transform="rotate(-90 274.9 107.6)">R</text>
<text x="29" y="108.8">O2</text>
<text x="29" y="112.6">O4</text>
<text x="61.7" y="108.9" transform="rotate(-90 61.7 108.9)">GND</text>
<text x="251.2" y="108.6" transform="rotate(-90 251.2 108.6)">R16</text>
<text x="272.8" y="108.6" transform="rotate(-90 272.8 108.6)">R17</text>
<text x="94.7" y="115.1">-15V</text>
<text x="151.7" y="116.5">GND</text>
<text x="250.8" y="117.8">GND</text>
<text x="272.4" y="117.8">GND</text>
<text x="94.4" y="126.9">+15V</text>
<text x="97.2" y="136.8" transform="rotate(-90 97.2 136.8)">R</text>
<text x="99.3" y="137.3" transform="rotate(-90 99.3 137.3)">R8</text>
<text x="117.3" y="135.8">+15V</text>
<text x="130" y="132">+15V</text>
<text x="132.8" y="136.8">C3</text>
<text x="132.7" y="141.9">C</text>
<text x="205.9" y="140.7">P2</text>
<text x="215.6" y="138.4">+5V</text>
<text x="29" y="146.9">I1</text>
<text x="95" y="148" transform="rotate(-90 95 148)">RV3</text>
<text x="97.1" y="148.1" transform="rotate(-90 97.1 148.1)">POT</text>
<text x="117.3" y="146.9">+</text>
<text x="120" y="147.7" transform="rotate(-90 120 147.7)">V+</text>
<text x="122" y="144.5">U6A</text>
<text x="130.2" y="146.8">-15V</text>
<text x="146.7" y="149.5">R</text>
<text x="205" y="149.4" transform="rotate(-90 205 149.4)">CONN_01X02</text>
<text x="225.2" y="144.7">+15V</text>
<text x="243.3" y="149.5">C4</text>
<text x="252.2" y="149.5">C6</text>
<text x="29" y="150.7">I2</text>
<text x="29" y="154.6">I3</text>
<text x="43.8" y="152">5V</text>
<text x="73.8" y="154.1">R3</text>
<text x="74.3" y="152.1">R</text>
<text x="122.4" y="154.6">NE5532</text>
<text x="145.7" y="151.6">R12</text>
<text x="215.2" y="150.8">GND</text>
<text x="243.2" y="154.6">C</text>
<text x="252.1" y="154.6">CP</text>
<text x="29" y="159.6">O1</text>
<text x="42.2" y="157.1">OUT</text>
<text x="61.2" y="158.1" transform="rotate(-90 61.2 158.1)">+5V</text>
<text x="97.2" y="159.6" transform="rotate(-90 97.2 159.6)">R</text>
<text x="99.3" y="160.1" transform="rotate(-90 99.3 160.1)">R9</text>
<text x="152.2" y="160.6" transform="rotate(-90 152.2 160.6)">R15</text>
<text x="154.2" y="159.6" transform="rotate(-90 154.2 159.6)">R</text>
<text x="278.8" y="161" transform="rotate(-90 278.8 161)">GND</text>
<text x="29" y="163.4">O2</text>
<text x="29" y="167.3">O4</text>
<text x="43.8" y="162.2">0V</text>
<text x="61.7" y="163.5" transform="rotate(-90 61.7 163.5)">GND</text>
<text x="117.5" y="162.1">-15V</text>
<text x="205" y="164.6" transform="rotate(-90 205 164.6)">CONN_01X03</text>
<text x="205.9" y="164.6">P3</text>
<text x="243.3" y="164.8">C5</text>
<text x="252.2" y="164.8">C7</text>
<text x="94.7" y="169.7">-15V</text>
<text x="151.7" y="171.1">GND</text>
<text x="243.2" y="169.9">C</text>
<text x="252.1" y="169.9">CP</text>
<text x="225.5" y="174.8">-15V</text>
</g>
<g font-size="1.4" fill="#840000">
<text x="96.3" y="34.3" transform="rotate(-90 96.3 34.3)">1</text>
<text x="96.3" y="40.6" transform="rotate(-90 96.3 40.6)">3</text>
<text x="98.7" y="36.8">2</text>
<text x="96.3" y="88.9" transform="rotate(-90 96.3 88.9)">1</text>
<text x="96.3" y="95.2" transform="rotate(-90 96.3 95.2)">3</text>
<text x="98.7" y="91.4">2</text>
<text x="252.5" y="92.7" transform="rotate(-90 252.5 92.7)">2</text>
<text x="274.1" y="92.7" transform="rotate(-90 274.1 92.7)">2</text>
<text x="252.5" y="99.1" transform="rotate(-90 252.5 99.1)">1</text>
<text x="274.1" y="99.1" transform="rotate(-90 274.1 99.1)">1</text>
<text x="96.3" y="143.5" transform="rotate(-90 96.3 143.5)">1</text>
<text x="96.3" y="149.9" transform="rotate(-90 96.3 149.9)">3</text>
<text x="98.7" y="146">2</text>
</g>
</svg>
